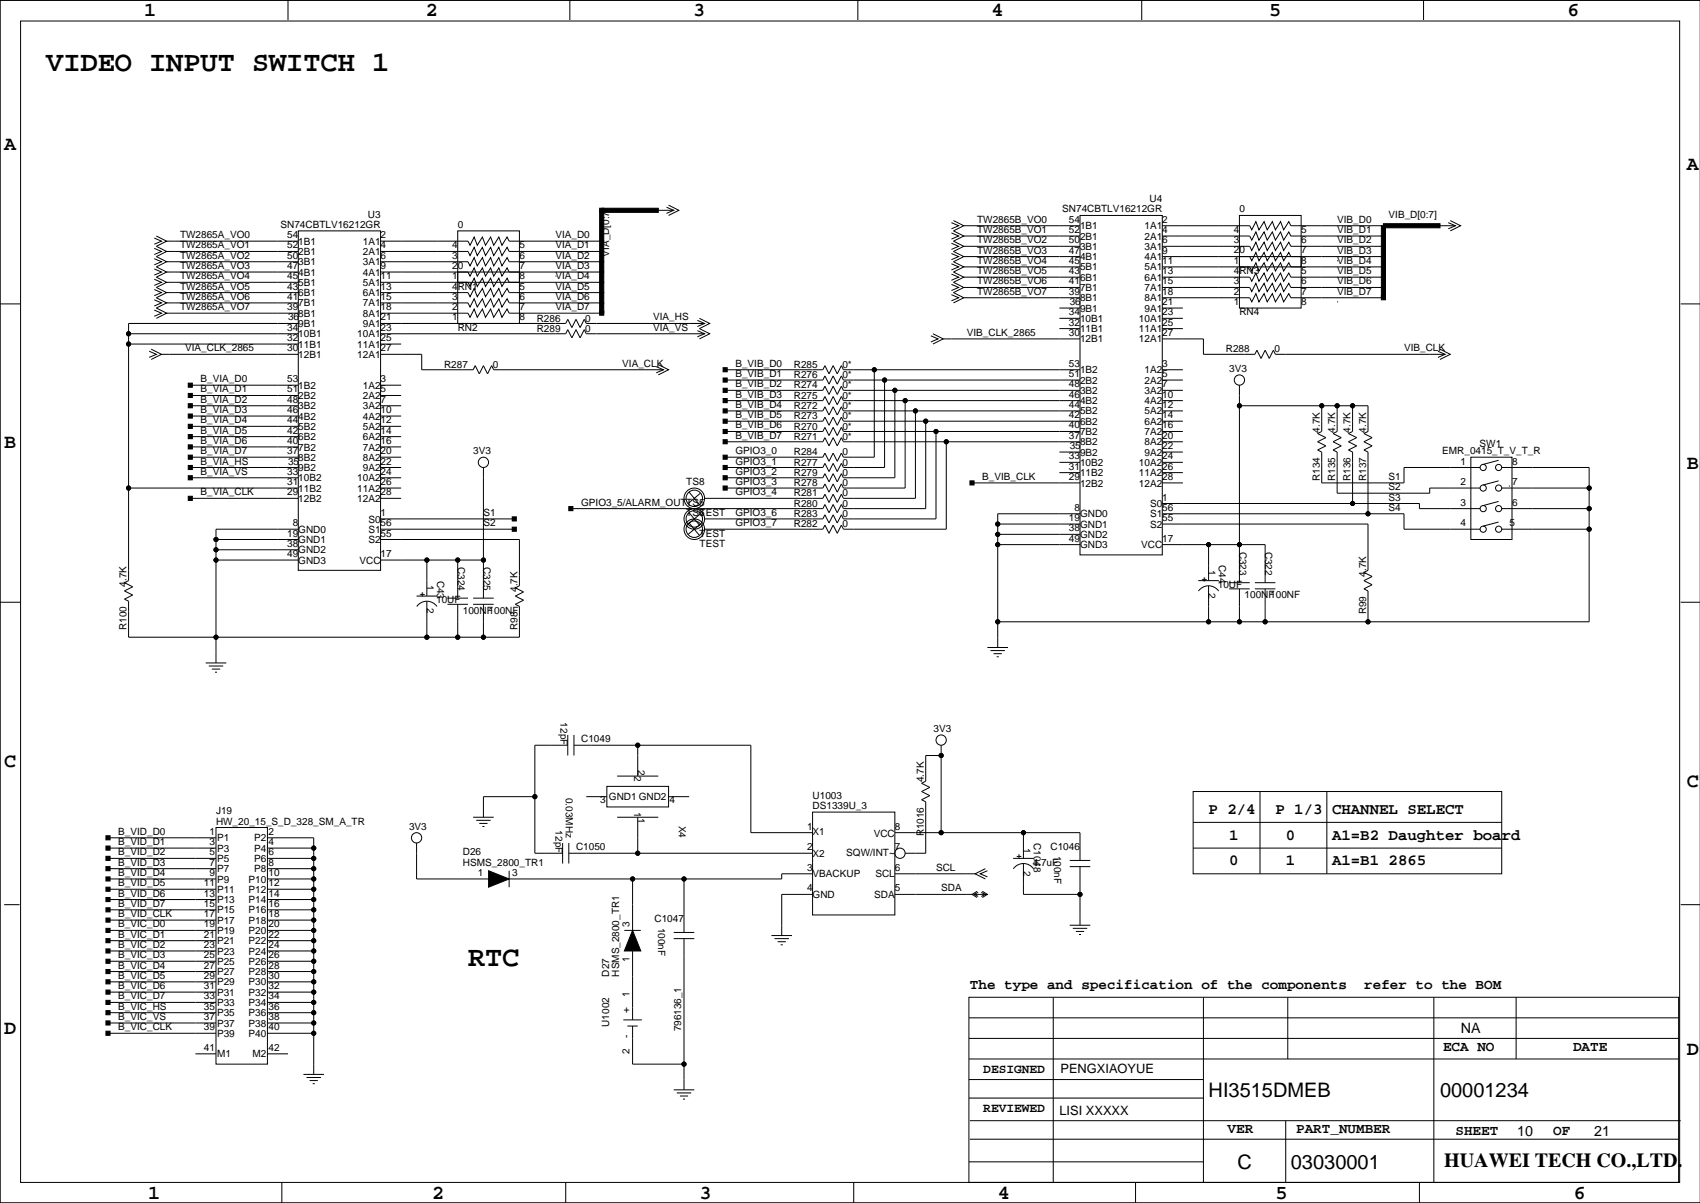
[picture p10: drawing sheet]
<svg xmlns="http://www.w3.org/2000/svg" width="420mm" height="297mm" viewBox="0 0 420 297" stroke-linecap="round" stroke-linejoin="round" font-family="sans-serif">
<g fill="none" stroke="#000" stroke-width=".25">
<path d="M0 -.1v297.1M71.1 0v4.9M140.7 0v4.9M211.8 0v4.9M281.9 0v4.9M351.5 0v4.9M5.1 5.2h409.7v286.8h-409.7zM419.9 .1h-419.9v296.9M38.1 58.8l1.8 .7-1.8 .8M38.6 58.3l2.5 1.2-2.5 1.3 2.5 1.3-2.5 1.3 2.5 1.2-2.5 1.3 2.5 1.3-2.5 1.2 2.5 1.3-2.5 1.3 2.5 1.2-2.5 1.3 2.5 1.3-2.5 1.3 2.5 1.2-2.5 1.3M41.1 59.5h32.6M73.7 57h20.3v83.8h-20.3z"/>
<path d="M94 59.5h21.6l.5 1.1 1-2.1 .8 2.1 1.2-2.1 .8 2.1 1.3-2.1 .7 2.1 1.3-2.1 .8 2.1 1.2-2.1 .5 1h22.9M113 57h15.3v12.7h-15.3zM162.6 51.9h3.8M164.6 51.2l1.8 .7-1.8 .8M165.1 50.7l2.5 1.2-2.5 1.3M234.9 55l1.8 .7-1.8 .8M234.9 57.5l1.8 .8-1.8 .7M235.5 54.5l2.5 1.2-2.5 1.3 2.5 1.3-2.5 1.2 2.5 1.3-2.5 1.3 2.5 1.3-2.5 1.2 2.5 1.3-2.5 1.3 2.5 1.2-2.5 1.3 2.5 1.3-2.5 1.2 2.5 1.3-2.5 1.3M238 58.3h28.7M238 55.7h28.7M266.7 53.2h20.3v83.8h-20.3zM287 55.7h21.6l.5 1.1 1-2.1 .8 2.1 1.3-2.1 .7 2.1 1.3-2.1 .8 2.1 1.2-2.1 .8 2.1 1.3-2.1 .5 1h22.8"/>
<path d="M287 58.3h21.6l.5 1 1-2 .8 2 1.3-2 .7 2 1.3-2 .8 2 1.2-2 .8 2 1.3-2 .5 1h22.8M306.1 53.2h15.2v12.7h-15.2zM355.6 55.7h3.8M357.6 55l1.8 .7-1.8 .8M358.1 54.5l2.6 1.2-2.6 1.3M0 75h5.1M38.1 76.6l1.8 .7-1.8 .8M38.1 74l1.8 .8-1.8 .8M38.1 71.5l1.8 .7-1.8 .8M38.1 68.9l1.8 .8-1.8 .8M38.1 66.4l1.8 .8-1.8 .7M38.1 63.9l1.8 .7-1.8 .8"/>
<path d="M38.1 61.3l1.8 .8-1.8 .8M41.1 77.3h32.6M41.1 74.8h32.6M41.1 72.2h32.6M41.1 69.7h32.6M41.1 67.2h32.6M41.1 64.6h32.6M41.1 62.1h32.6M73.7 79.9h-42v63.5l-1 .5 2.1 1-2.1 1 2.1 1-2.1 1 1 .5v8.9h96.6v-7.6l-1-.5 2-1-2-1 2-1-2-1.1 1-.5v-11.4h-34.3M94 62.1h21.6l.5 1 1-2 .8 2 1.2-2 .8 2 1.3-2 .7 2 1.3-2 .8 2 1.2-2 .5 1h22.9M94 64.6h21.6l.5 1 1-2 .8 2 1.2-2 .8 2 1.3-2 .7 2 1.3-2 .8 2 1.2-2 .5 1h22.9M94 67.2h21.6l.5 1 1-2 .8 2 1.2-2 .8 2 1.3-2 .7 2 1.3-2 .8 2 1.2-2 .5 1h22.9"/>
<path d="M94 69.7h21.6l.5 1 1-2 .8 2 1.2-2 .8 2 1.3-2 .7 2 1.3-2 .8 2 1.2-2 .5 1h22.9M94 72.2h21.6l.5 1.1 1-2.1 .8 2.1 1.2-2.1 .8 2.1 1.3-2.1 .7 2.1 1.3-2.1 .8 2.1 1.2-2.1 .5 1h22.9M94 74.8h21.6l.5 1 1-2 .8 2 1.2-2 .8 2 1.3-2 .7 2 1.3-2 .8 2 1.2-2 .5 1h22.9M94 77.3h21.6l.5 1 1-2 .8 2 1.2-2 .8 2 1.3-2 .7 2 1.3-2 .8 2 1.2-2 .5 1h22.9M94 79.9h45.7l.5-1 1 2 1-2 1.1 2 1-2 .5 1h29.2M113 67.2h15.3v12.7h-15.3zM137.2 68.2h.1M137.2 78.3h.1M172.2 79.1l1.8 .8-1.8 .7M172.7 78.6l2.6 1.3-2.6 1.2 2.6 1.3-2.6 1.3M234.9 60.1l1.8 .7-1.8 .8M234.9 62.6l1.8 .8-1.8 .7"/>
<path d="M234.9 65.1l1.8 .8-1.8 .8M234.9 67.7l1.8 .7-1.8 .8M234.9 70.2l1.8 .8-1.8 .7M234.9 72.8l1.8 .7-1.8 .8M238 73.5h28.7M238 71h28.7M238 68.4h28.7M238 65.9h28.7M238 63.4h28.7M238 60.8h28.7M261.6 76.1h5.1M261.6 78.6h5.1"/>
<path d="M287 60.8h21.6l.5 1 1-2 .8 2 1.3-2 .7 2 1.3-2 .8 2 1.2-2 .8 2 1.3-2 .5 1h22.8M287 63.4h21.6l.5 1 1-2.1 .8 2.1 1.3-2.1 .7 2.1 1.3-2.1 .8 2.1 1.2-2.1 .8 2.1 1.3-2.1 .5 1.1h22.8M287 65.9h21.6l.5 1 1-2 .8 2 1.3-2 .7 2 1.3-2 .8 2 1.2-2 .8 2 1.3-2 .5 1h22.8M287 68.4h21.6l.5 1.1 1-2.1 .8 2.1 1.3-2.1 .7 2.1 1.3-2.1 .8 2.1 1.2-2.1 .8 2.1 1.3-2.1 .5 1h22.8M287 71h21.6l.5 1 1-2 .8 2 1.3-2 .7 2 1.3-2 .8 2 1.2-2 .8 2 1.3-2 .5 1h22.8M287 73.5h21.6l.5 1 1-2 .8 2 1.3-2 .7 2 1.3-2 .8 2 1.2-2 .8 2 1.3-2 .5 1h22.8M287 76.1h5.1M287 78.6h5.1M306.1 63.4h15.2v12.7h-15.2zM330.2 64.4h.1M330.2 74.5h.1M415 75h4.9"/>
<path d="M31.7 82.4h42M31.7 84.9h42M36.8 86.7l1.8 .8-1.8 .8M37.3 86.2l2.6 1.3-2.6 1.3M39.9 87.5h33.8M47 97.6h26.7M47 95.1h26.7M94 87.5h10.1v3.8h12.7l.5-1 1.1 2 1-2 1 2 1-2 .5 1h41.9M94 82.4h45.7l.5-1 1 2 1-2 1.1 2 1-2 .5 1h29.2M94 97.6h5.1M94 95.1h5.1M94 84.9h5.1"/>
<path d="M162.1 90.5l1.7 .8-1.7 .8M162.6 90l2.5 1.3-2.5 1.3M172.2 81.6l1.8 .8-1.8 .8M179.1 96.4h24.1l.5-1 1 2 1-2 1.1 2 1-2 .5 1h58.4M179.1 93.8h24.1l.5-1 1 2.1 1-2.1 1.1 2.1 1-2.1 .5 1h58.4M179.1 98.9h24.1l.5-1 1 2 1-2 1.1 2 1-2 .5 1h58.4M179.1 91.3h24.1l.5-1 1 2 1-2 1.1 2 1-2 .5 1h58.4M215.9 91.3v21.6h-7.6l-.5-1-1 2-1.1-2-1 2-1-2-.5 1h-24.1M218.4 93.8v21.6h-10.1l-.5-1-1 2-1.1-2-1 2-1-2-.5 1h-24.1M221 96.4v21.6h-12.7l-.5-1-1 2-1.1-2-1 2-1-2-.5 1h-24.1M223.5 98.9v21.6h-15.2l-.5-1-1 2-1.1-2-1 2-1-2-.5 1h-24.1M229.9 82.9l1.7 .8-1.7 .7"/>
<path d="M230.4 82.4l2.5 1.3-2.5 1.2M232.9 83.7h33.8M261.6 81.1h5.1M287 96.4h5.1M287 93.8h5.1M287 98.9h5.1M287 91.3h5.1M287 83.7h10.2v3.8h12.7l.5-1 1 2 1-2 1 2 1.1-2 .5 1h41.9M287 81.1h5.1M306.1 95.1v48.8M355.1 86.7l1.8 .8-1.8 .8M355.6 86.2l2.5 1.3-2.5 1.3"/>
<path d="M47 118h26.7M47 115.4h26.7M47 112.9h26.7M47 110.3h26.7M47 107.8h26.7M47 105.3h26.7M47 100.2h26.7M47 102.7h26.7M94 118h5.1M94 115.4h5.1M94 112.9h5.1M94 110.3h5.1"/>
<path d="M94 107.8h5.1M94 105.3h5.1M94 100.2h5.1M94 102.7h5.1M119.4 115.4v32.3M179.1 109.1h24.1l.5-1 1 2 1-2 1.1 2 1-2 .5 1h58.4M179.1 106.5h24.1l.5-1 1 2.1 1-2.1 1.1 2.1 1-2.1 .5 1h58.4M179.1 104h24.1l.5-1 1 2 1-2 1.1 2 1-2 .5 1h58.4M179.1 101.5h24.1l.5-1.1 1 2.1 1-2.1 1.1 2.1 1-2.1 .5 1.1h58.4M226.1 101.5v21.5h-17.8l-.5-1-1 2.1-1.1-2.1-1 2.1-1-2.1-.5 1h-29.2M228.6 104v21.6h-20.3l-.5-1-1 2-1.1-2-1 2-1-2-.5 1h-62.2M231.1 106.5v21.6h-22.8l-.5-1-1 2-1.1-2-1 2-1-2-.5 1h-29.2"/>
<path d="M233.7 109.1v21.6h-25.4l-.5-1-1 2-1.1-2-1 2-1-2-.5 1h-29.2M240 119.2h26.7M261.6 111.6h5.1M261.6 114.2h5.1M261.6 116.7h5.1M287 109.1h5.1M287 106.5h5.1M287 104h5.1M287 101.5h5.1M287 119.2h5.1M287 111.6h5.1M287 114.2h5.1"/>
<path d="M287 116.7h5.1M306.1 100.2h31.7v6.3l-1 .5 2 1.1-2 1 2 1-2 1 1 .5v15.3M326.4 100.2v6.3l-1 .5 2 1.1-2 1 2 1-2 1 1 .5v7.6h20.3v-3.8h18.8M330.2 100.2v6.3l-1 .5 2 1.1-2 1 2 1-2 1 1 .5v10.2h22.9v-1.3h12.4M334 100.2v6.3l-1 .5 2 1.1-2 1 2 1-2 1 1 .5v12.7M363.2 112.9h10.2v20.3h-10.2zM370.1 118.7l-3.8 1M370.1 113.7l-3.8 1M370.8 115.4h21.6v38.1h-146M31.7 120.5h42M47 123h26.7M53.3 135.7h20.4"/>
<path d="M53.3 133.2h20.4M53.3 138.3h20.4M73.7 130.7h-20.4v33M94 123h5.1M94 130.7h33M94 128.1h33M94 120.5h5.1M94 138.3h25.4M105.4 138.3v8.9M113 138.3v9.4M170.2 121.5l2.5 3.1M170.2 126.6l2.5 3.1"/>
<path d="M170.2 129.1l2.5 3.1M173 121.8l-3.1 2.5M173 126.9l-3.1 2.5M173 129.4l-3.1 2.5M174 120.5h.1M174 125.6h.1M174 128.1h.1M246.4 129.4h20.3M246.4 131.9h20.3M246.4 134.5h20.3M266.7 126.9h-20.3v33M287 126.9h59.7v3.8h18.8"/>
<path d="M287 124.3h63.5v1.3h15M287 129.4h50.8v11.4l-1 .5 2 1.1-2 1 2 1-2 1 1 .5v7.6M287 134.5h25.4v9.4M298.4 134.5v8.9M370.1 128.9l-3.8 1M370.1 123.8l-3.8 1M370.8 130.7h21.6M370.8 125.6h21.6M370.8 120.5h21.6M372.6 120h.1M0 148.7h5.1M102.9 147.2h5"/>
<path d="M102.9 149.7a3 3 0 0 1 5 0M105.4 148.4v8.9M110.5 147.7h5.1M110.5 149.2h5.1M113 149.2v8.1M116.8 147.7h5.1M116.8 149.2h5.1M119.4 149.2v8.1M243.8 159.9h5.1M295.9 143.4h5.1M296 145.9a3 3 0 0 1 4.9 0M298.4 144.6v8.9"/>
<path d="M303.5 143.9h5.1M303.5 145.4h5.1M306.1 145.4v8.1M309.9 143.9h5.1M309.9 145.4h5.1M312.4 145.4v8.1M415 148.7h4.9M50.8 163.7h5.1M51.6 164.5h3.5M52.3 165.2h2.1M53.1 166h.5M244.6 160.6h3.6"/>
<path d="M245.4 161.4h2M246.1 162.2h.5M132.1 196.7h-12.7v5.1M140.2 184h-8.1v26.7h6.8M140.2 181.5v5M141.7 184h43.7v21.6h15.3M141.7 181.5v5M144.8 196.7h5.1M149.9 194.2h15.2v5h-15.2zM152.4 191.6h10.2M157.5 184v7.6M165.1 196.7h5.1"/>
<path d="M232.4 186.5h.1M232.4 186.5h-3.8v6.4l-1 .5 2 1-2 1 2 1.1-2 1 1 .5v12.7h-5.1M232.4 184v21.6M294.6 195.4h76.2v20.4h-76.2zM311.1 195.4v20.4M327.7 195.4v20.4M26.7 217h26.6M26.7 211.9h26.6M26.7 214.5h26.6M26.7 206.9h26.6M26.7 209.4h26.6M26.7 219.6h26.6"/>
<path d="M53.3 204.3h12.7v58.4h-12.7zM66 217h11.5M66 211.9h11.5M66 214.5h11.5M66 206.9h11.5v58.4M66 209.4h11.5M66 219.6h11.5M102.9 208.1v8.9h17.7M116.8 201.8h5.1M117.6 202.6h3.6M118.4 203.3h2M119.1 204.1h.5"/>
<path d="M125.7 215v4.1M138.9 208.1v5.1M140.5 210.7h60.2M140.5 208.1v5.1M152.4 201.8h10.2M156.2 217v12.7M157.5 201.8v8.9M168.9 217v13.2M200.7 200.5h20.3v25.4h-20.3zM200.7 215.8h-7.7v1.2h-67.3M221 205.6h45.7v6.9M221 215.8h19.8"/>
<path d="M243.3 214.5l-2.5 1.3 2.5 1.2M243.8 215l-1.7 .8 1.7 .7M250.2 211.9h5.1M250.2 214.5a3 3 0 0 1 5 0M252.7 213.2v7.6h14M252.7 205.6v6.3M264.2 212.5h5M264.2 214h5M266.7 214v14.5M294.6 209.4h76.2zM294.6 203.1h76.2zM1 223.4h3.8"/>
<path d="M26.7 229.7h26.6M26.7 224.6h26.6M26.7 227.2h26.6M26.7 237.3h26.6M26.7 232.3h26.6M26.7 234.8h26.6M26.7 239.9h26.6M26.7 222.1h26.6M66 229.7h11.5M66 224.6h11.5M66 227.2h11.5M66 237.3h11.5"/>
<path d="M66 232.3h11.5M66 234.8h11.5M66 239.9h11.5M66 222.1h11.5M154.2 229.7h4M156.2 234.8v17M166.4 230.2h5M166.4 231.8h5M168.9 231.8v37.3M190.5 231h5.1M191.3 231.8h3.5M192 232.5h2.1"/>
<path d="M192.8 233.3h.5M200.7 220.8h-7.7v10.2M221 220.8h19M240.5 220.8h2.8M241.3 220.1l-1.3 .7 1.3 .8M241.6 220.3l-1.1 .5 1.1 .5M242.3 220.3l1 .5-1 .5M242.6 220.1l1.2 .7-1.2 .8M264.2 228.5h5M264.9 229.2h3.6M265.7 230h2M266.4 230.7h.6"/>
<path d="M415 223.4h4.9M26.7 250h26.6M26.7 252.6h26.6M26.7 255.1h26.6M26.7 242.4h26.6M26.7 245h26.6M26.7 247.5h26.6M66 250h11.5M66 252.6h11.5M66 255.1h11.5M66 242.4h11.5M66 245h11.5"/>
<path d="M66 247.5h11.5M153.9 251.8h4.6M154.9 253.4h2.6M156.2 253.4v9.3h12.7M239.3 246.2h175.2v45.8h-175.2zM239.3 251.3h175.2M239.3 256.4h175.2M260.1 246.2v45.8M297.2 246.2v45.8M318 246.2v15.3M354.1 246.2v45.8M374.4 246.2v15.3"/>
<path d="M48.3 260.2h5M66 260.2h5.1M74.9 265.3h5.1M75.7 266.1h3.5M76.5 266.8h2M77.2 267.6h.5M166.4 269.1h5M167.1 269.9h3.6M167.9 270.6h2M168.7 271.4h.5M239.3 266.6h57.9M239.3 261.5h175.2"/>
<path d="M239.3 271.1h57.9M239.5 276.7h175.5M317.5 276.7v15.3M0 297h419.9M69.6 292v5M139.7 292v5M210.8 292v5M239.3 286.9h57.9M239.5 281.3h175M280.4 292v5M350.5 292v5M383.5 287.4h.1"/>
<circle cx="31.7" cy="82.4" r=".51"/>
<circle cx="31.7" cy="84.9" r=".51"/>
<circle cx="215.9" cy="91.3" r=".51"/>
<circle cx="218.4" cy="93.8" r=".51"/>
<circle cx="221" cy="96.4" r=".51"/>
<circle cx="223.5" cy="98.9" r=".51"/>
<circle cx="306.1" cy="93.8" r="1.27"/>
<circle cx="119.4" cy="114.2" r="1.27"/>
<circle cx="226.1" cy="101.5" r=".51"/>
<circle cx="228.6" cy="104" r=".51"/>
<circle cx="231.1" cy="106.5" r=".51"/>
<circle cx="233.7" cy="109.1" r=".51"/>
<circle cx="306.1" cy="100.2" r=".51"/>
<circle cx="326.4" cy="100.2" r=".51"/>
<circle cx="330.2" cy="100.2" r=".51"/>
<circle cx="334" cy="100.2" r=".51"/>
<circle cx="366.3" cy="115.4" r=".76"/>
<circle cx="370.1" cy="115.4" r=".76"/>
<circle cx="31.7" cy="120.5" r=".51"/>
<circle cx="53.3" cy="138.3" r=".51"/>
<circle cx="53.3" cy="135.7" r=".51"/>
<circle cx="53.3" cy="133.2" r=".51"/>
<circle cx="105.4" cy="138.3" r=".51"/>
<circle cx="113" cy="138.3" r=".51"/>
<circle cx="119.4" cy="138.3" r=".51"/>
<circle cx="171.4" cy="128.1" r="2.03"/>
<circle cx="171.4" cy="123" r="2.03"/>
<circle cx="171.4" cy="130.7" r="2.03"/>
<circle cx="171.5" cy="128.1" r="2.54"/>
<circle cx="171.5" cy="130.7" r="2.54"/>
<circle cx="171.5" cy="123" r="2.54"/>
<circle cx="246.4" cy="131.9" r=".51"/>
<circle cx="246.4" cy="129.4" r=".51"/>
<circle cx="246.4" cy="134.5" r=".51"/>
<circle cx="298.4" cy="134.5" r=".51"/>
<circle cx="306.1" cy="134.5" r=".51"/>
<circle cx="334" cy="124.3" r=".51"/>
<circle cx="337.8" cy="126.9" r=".51"/>
<circle cx="366.3" cy="130.7" r=".76"/>
<circle cx="366.3" cy="120.5" r=".76"/>
<circle cx="366.3" cy="125.6" r=".76"/>
<circle cx="370.1" cy="130.7" r=".76"/>
<circle cx="370.1" cy="120.5" r=".76"/>
<circle cx="370.1" cy="125.6" r=".76"/>
<circle cx="392.4" cy="125.6" r=".51"/>
<circle cx="392.4" cy="120.5" r=".51"/>
<circle cx="392.4" cy="130.7" r=".51"/>
<circle cx="53.3" cy="157.3" r=".51"/>
<circle cx="105.4" cy="157.3" r=".51"/>
<circle cx="113" cy="157.3" r=".51"/>
<circle cx="119.4" cy="157.3" r=".51"/>
<circle cx="246.4" cy="153.5" r=".51"/>
<circle cx="298.4" cy="153.5" r=".51"/>
<circle cx="306.1" cy="153.5" r=".51"/>
<circle cx="312.4" cy="153.5" r=".51"/>
<circle cx="337.8" cy="153.5" r=".51"/>
<circle cx="132.1" cy="196.7" r=".51"/>
<circle cx="157.5" cy="184" r=".51"/>
<circle cx="232.4" cy="186.5" r=".51"/>
<circle cx="232.4" cy="182.7" r="1.27"/>
<circle cx="77.5" cy="211.9" r=".51"/>
<circle cx="77.5" cy="214.5" r=".51"/>
<circle cx="77.5" cy="217" r=".51"/>
<circle cx="77.5" cy="209.4" r=".51"/>
<circle cx="77.5" cy="219.6" r=".51"/>
<circle cx="102.9" cy="206.9" r="1.27"/>
<circle cx="156.2" cy="217" r=".51"/>
<circle cx="157.5" cy="210.7" r=".51"/>
<circle cx="168.9" cy="217" r=".51"/>
<circle cx="222.2" cy="210.7" r="1.27"/>
<circle cx="232.4" cy="205.6" r=".51"/>
<circle cx="252.7" cy="205.6" r=".51"/>
<circle cx="77.5" cy="227.2" r=".51"/>
<circle cx="77.5" cy="224.6" r=".51"/>
<circle cx="77.5" cy="229.7" r=".51"/>
<circle cx="77.5" cy="237.3" r=".51"/>
<circle cx="77.5" cy="239.9" r=".51"/>
<circle cx="77.5" cy="234.8" r=".51"/>
<circle cx="77.5" cy="222.1" r=".51"/>
<circle cx="77.5" cy="232.3" r=".51"/>
<circle cx="266.7" cy="220.8" r=".51"/>
<circle cx="77.5" cy="250" r=".51"/>
<circle cx="77.5" cy="242.4" r=".51"/>
<circle cx="77.5" cy="252.6" r=".51"/>
<circle cx="77.5" cy="255.1" r=".51"/>
<circle cx="77.5" cy="247.5" r=".51"/>
<circle cx="77.5" cy="245" r=".51"/>
<circle cx="168.9" cy="262.7" r=".51"/>
</g>
<g fill="#000" stroke="#000" stroke-width=".25">
<path d="M148.1 51.9h1v7.6h-1z" fill-rule="evenodd"/>
<path d="M148.1 51.4h1v1h-1z" fill-rule="evenodd"/>
<path d="M148.6 51.4h14v1h-14z" fill-rule="evenodd"/>
<path d="M341.1 55.7h1v2.6h-1z" fill-rule="evenodd"/>
<path d="M341.6 55.2h14v1h-14z" fill-rule="evenodd"/>
<path d="M148.1 74.8h1v2.5h-1z" fill-rule="evenodd"/>
<path d="M148.1 72.2h1v2.6h-1z" fill-rule="evenodd"/>
<path d="M148.1 69.7h1v2.5h-1z" fill-rule="evenodd"/>
<path d="M148.1 59.5h1v2.6h-1z" fill-rule="evenodd"/>
<path d="M148.1 62.1h1v2.5h-1z" fill-rule="evenodd"/>
<path d="M148.1 64.6h1v2.6h-1z" fill-rule="evenodd"/>
<path d="M148.1 67.2h1v2.5h-1z" fill-rule="evenodd"/>
<path d="M148.1 76.8h1v1h-1z" fill-rule="evenodd"/>
<path d="M341.1 58.3h1v2.5h-1z" fill-rule="evenodd"/>
<path d="M341.1 60.8h1v2.6h-1z" fill-rule="evenodd"/>
<path d="M341.1 63.4h1v2.5h-1z" fill-rule="evenodd"/>
<path d="M341.1 71h1v2.5h-1z" fill-rule="evenodd"/>
<path d="M341.1 68.4h1v2.6h-1z" fill-rule="evenodd"/>
<path d="M341.1 65.9h1v2.5h-1z" fill-rule="evenodd"/>
<path d="M341.1 73h1v1h-1z" fill-rule="evenodd"/>
<path d="M46.5 97.1h1v1.1h-1z" fill-rule="evenodd"/>
<path d="M46.5 94.6h1v1h-1z" fill-rule="evenodd"/>
<path d="M178.6 98.4h1v1h-1z" fill-rule="evenodd"/>
<path d="M178.6 90.8h1v1h-1z" fill-rule="evenodd"/>
<path d="M178.6 93.3h1v1h-1z" fill-rule="evenodd"/>
<path d="M178.6 95.9h1v1h-1z" fill-rule="evenodd"/>
<path d="M46.5 117.5h1v1h-1z" fill-rule="evenodd"/>
<path d="M46.5 114.9h1v1h-1z" fill-rule="evenodd"/>
<path d="M46.5 112.4h1v1h-1z" fill-rule="evenodd"/>
<path d="M46.5 109.8h1v1.1h-1z" fill-rule="evenodd"/>
<path d="M46.5 107.3h1v1h-1z" fill-rule="evenodd"/>
<path d="M46.5 104.8h1v1h-1z" fill-rule="evenodd"/>
<path d="M46.5 99.7h1v1h-1z" fill-rule="evenodd"/>
<path d="M46.5 102.2h1v1h-1z" fill-rule="evenodd"/>
<path d="M178.6 117.5h1v1h-1z" fill-rule="evenodd"/>
<path d="M178.6 101h1v1h-1z" fill-rule="evenodd"/>
<path d="M178.6 103.5h1v1h-1z" fill-rule="evenodd"/>
<path d="M178.6 106h1v1h-1z" fill-rule="evenodd"/>
<path d="M178.6 108.6h1v1h-1z" fill-rule="evenodd"/>
<path d="M178.6 112.4h1v1h-1z" fill-rule="evenodd"/>
<path d="M178.6 114.9h1v1h-1z" fill-rule="evenodd"/>
<path d="M239.5 118.7h1v1h-1z" fill-rule="evenodd"/>
<path d="M46.5 122.5h1v1.1h-1z" fill-rule="evenodd"/>
<path d="M126.5 127.6h1v1h-1z" fill-rule="evenodd"/>
<path d="M126.5 130.2h1v1h-1z" fill-rule="evenodd"/>
<path d="M140.5 125.1h1v1h-1z" fill-rule="evenodd"/>
<path d="M178.6 120h1v1h-1z" fill-rule="evenodd"/>
<path d="M26.2 214h1v1h-1z" fill-rule="evenodd"/>
<path d="M26.2 206.4h1v1h-1z" fill-rule="evenodd"/>
<path d="M26.2 208.9h1v1h-1z" fill-rule="evenodd"/>
<path d="M26.2 211.4h1v1.1h-1z" fill-rule="evenodd"/>
<path d="M26.2 216.5h1v1h-1z" fill-rule="evenodd"/>
<path d="M120.6 215l5.1 2-5.1 2.1z" fill-rule="evenodd"/>
<path d="M26.2 224.1h1v1.1h-1z" fill-rule="evenodd"/>
<path d="M26.2 226.7h1v1h-1z" fill-rule="evenodd"/>
<path d="M26.2 236.8h1v1.1h-1z" fill-rule="evenodd"/>
<path d="M26.2 229.2h1v1h-1z" fill-rule="evenodd"/>
<path d="M26.2 231.8h1v1h-1z" fill-rule="evenodd"/>
<path d="M26.2 234.3h1v1h-1z" fill-rule="evenodd"/>
<path d="M26.2 219.1h1v1h-1z" fill-rule="evenodd"/>
<path d="M26.2 221.6h1v1h-1z" fill-rule="evenodd"/>
<path d="M156.2 229.7l2 5.1h-4z" fill-rule="evenodd"/>
<path d="M26.2 249.5h1v1.1h-1z" fill-rule="evenodd"/>
<path d="M26.2 252.1h1v1h-1z" fill-rule="evenodd"/>
<path d="M26.2 254.6h1v1h-1z" fill-rule="evenodd"/>
<path d="M26.2 239.4h1v1h-1z" fill-rule="evenodd"/>
<path d="M26.2 241.9h1v1h-1z" fill-rule="evenodd"/>
<path d="M26.2 244.5h1v1h-1z" fill-rule="evenodd"/>
<path d="M26.2 247h1v1h-1z" fill-rule="evenodd"/>
<circle cx="31.7" cy="82.4" r=".51"/>
<circle cx="31.7" cy="84.9" r=".51"/>
<circle cx="215.9" cy="91.3" r=".51"/>
<circle cx="218.4" cy="93.8" r=".51"/>
<circle cx="221" cy="96.4" r=".51"/>
<circle cx="223.5" cy="98.9" r=".51"/>
<circle cx="226.1" cy="101.5" r=".51"/>
<circle cx="228.6" cy="104" r=".51"/>
<circle cx="231.1" cy="106.5" r=".51"/>
<circle cx="233.7" cy="109.1" r=".51"/>
<circle cx="306.1" cy="100.2" r=".51"/>
<circle cx="326.4" cy="100.2" r=".51"/>
<circle cx="330.2" cy="100.2" r=".51"/>
<circle cx="334" cy="100.2" r=".51"/>
<circle cx="31.7" cy="120.5" r=".51"/>
<circle cx="53.3" cy="138.3" r=".51"/>
<circle cx="53.3" cy="135.7" r=".51"/>
<circle cx="53.3" cy="133.2" r=".51"/>
<circle cx="105.4" cy="138.3" r=".51"/>
<circle cx="113" cy="138.3" r=".51"/>
<circle cx="119.4" cy="138.3" r=".51"/>
<circle cx="246.4" cy="131.9" r=".51"/>
<circle cx="246.4" cy="129.4" r=".51"/>
<circle cx="246.4" cy="134.5" r=".51"/>
<circle cx="298.4" cy="134.5" r=".51"/>
<circle cx="306.1" cy="134.5" r=".51"/>
<circle cx="334" cy="124.3" r=".51"/>
<circle cx="337.8" cy="126.9" r=".51"/>
<circle cx="392.4" cy="125.6" r=".51"/>
<circle cx="392.4" cy="120.5" r=".51"/>
<circle cx="392.4" cy="130.7" r=".51"/>
<circle cx="53.3" cy="157.3" r=".51"/>
<circle cx="105.4" cy="157.3" r=".51"/>
<circle cx="113" cy="157.3" r=".51"/>
<circle cx="119.4" cy="157.3" r=".51"/>
<circle cx="246.4" cy="153.5" r=".51"/>
<circle cx="298.4" cy="153.5" r=".51"/>
<circle cx="306.1" cy="153.5" r=".51"/>
<circle cx="312.4" cy="153.5" r=".51"/>
<circle cx="337.8" cy="153.5" r=".51"/>
<circle cx="132.1" cy="196.7" r=".51"/>
<circle cx="157.5" cy="184" r=".51"/>
<circle cx="232.4" cy="186.5" r=".51"/>
<circle cx="77.5" cy="211.9" r=".51"/>
<circle cx="77.5" cy="214.5" r=".51"/>
<circle cx="77.5" cy="217" r=".51"/>
<circle cx="77.5" cy="209.4" r=".51"/>
<circle cx="77.5" cy="219.6" r=".51"/>
<circle cx="156.2" cy="217" r=".51"/>
<circle cx="157.5" cy="210.7" r=".51"/>
<circle cx="168.9" cy="217" r=".51"/>
<circle cx="232.4" cy="205.6" r=".51"/>
<circle cx="252.7" cy="205.6" r=".51"/>
<circle cx="77.5" cy="227.2" r=".51"/>
<circle cx="77.5" cy="224.6" r=".51"/>
<circle cx="77.5" cy="229.7" r=".51"/>
<circle cx="77.5" cy="237.3" r=".51"/>
<circle cx="77.5" cy="239.9" r=".51"/>
<circle cx="77.5" cy="234.8" r=".51"/>
<circle cx="77.5" cy="222.1" r=".51"/>
<circle cx="77.5" cy="232.3" r=".51"/>
<circle cx="266.7" cy="220.8" r=".51"/>
<circle cx="77.5" cy="250" r=".51"/>
<circle cx="77.5" cy="242.4" r=".51"/>
<circle cx="77.5" cy="252.6" r=".51"/>
<circle cx="77.5" cy="255.1" r=".51"/>
<circle cx="77.5" cy="247.5" r=".51"/>
<circle cx="77.5" cy="245" r=".51"/>
<circle cx="168.9" cy="262.7" r=".51"/>
</g>
<g font-size="7.1">
<text x="11.4" y="17.5">VIDEO INPUT SWITCH 1</text>
<text x="115.6" y="238.4">RTC</text>
</g>
<g font-size="4.9">
<text x="35.6" y="3.9">1</text>
<text x="105.2" y="3.9">2</text>
<text x="171.2" y="3.9">3</text>
<text x="244.9" y="3.9">4</text>
<text x="313.4" y="3.9">5</text>
<text x="387.1" y="3.9">6</text>
<text x="1" y="36.9">A</text>
<text x="416.6" y="42">A</text>
<text x="1" y="110.6">B</text>
<text x="416.6" y="115.7">B</text>
<text x="1" y="189.3">C</text>
<text x="416.6" y="194.4">C</text>
<text x="1" y="255.4">D</text>
<text x="416.6" y="260.5">D</text>
<text x="298.5" y="270.9">HI3515DMEB</text>
<text x="355.6" y="270.9">00001234</text>
<text x="305.6" y="288.7">C</text>
<text x="318.8" y="288.7">03030001</text>
<text x="356.6" y="288">HUAWEI TECH CO.,LTD.</text>
<text x="36.6" y="296">1</text>
<text x="106.7" y="296">2</text>
<text x="172.7" y="296">3</text>
<text x="246.4" y="296">4</text>
<text x="315" y="296">5</text>
<text x="388.6" y="296">6</text>
</g>
<g font-size="3.9">
<text x="298.5" y="201">P 2/4</text>
<text x="315" y="201">P 1/3</text>
<text x="328.9" y="201">CHANNEL SELECT</text>
<text x="303.5" y="207.3">1</text>
<text x="317.5" y="207.3">0</text>
<text x="328.9" y="207.3">A1=B2 Daughter board</text>
<text x="303.5" y="213.7">0</text>
<text x="317.5" y="213.7">1</text>
<text x="328.9" y="213.7">A1=B1 2865</text>
</g>
<g font-size="3.5">
<text x="239.5" y="244.2">The type and specification of the components</text>
<text x="336.9" y="244.2">refer to the BOM</text>
<text x="360.8" y="255.1">NA</text>
<text x="356.4" y="259.4">ECA NO</text>
<text x="388.5" y="259.4">DATE</text>
<text x="303.1" y="279.7">VER</text>
<text x="320.1" y="279.7">PART_NUMBER</text>
<text x="359.4" y="280.3">SHEET</text>
<text x="374.6" y="280.5">10</text>
<text x="383.5" y="280.3">OF</text>
<text x="393.7" y="280.5">21</text>
</g>
<g font-size="3.2">
<text x="242.8" y="264.9">DESIGNED</text>
<text x="261.9" y="264.9">PENGXIAOYUE</text>
<text x="242.8" y="274.5">REVIEWED</text>
<text x="261.6" y="275.3">LISI XXXXX</text>
</g>
<g font-size="2.5">
<text x="90.8" y="53.7">U3</text>
<text x="262.3" y="52.5">SN74CBTLV16212GR</text>
<text x="283.9" y="49.9">U4</text>
<text x="306.1" y="52.4">0</text>
<text x="342.9" y="53.7">VIB_D[0:7]</text>
<text x="44.4" y="58.8">TW2865A_VO0</text>
<text x="69.3" y="56.3">SN74CBTLV16212GR</text>
<text x="70.9" y="58.8">54</text>
<text x="94" y="58.8">2</text>
<text x="113" y="56.2">0</text>
<text x="137.2" y="58.8">VIA_D0</text>
<text x="241.3" y="55">TW2865B_VO0</text>
<text x="241.3" y="57.5">TW2865B_VO1</text>
<text x="264" y="57.5">52</text>
<text x="264" y="55">54</text>
<text x="266.7" y="59.2">2B1</text>
<text x="266.7" y="56.6">1B1</text>
<text x="282.6" y="59.2">2A1</text>
<text x="282.6" y="56.6">1A1</text>
<text x="287" y="57.5">4</text>
<text x="287" y="55">2</text>
<text x="304.7" y="57.5">4</text>
<text x="321.3" y="57.5">5</text>
<text x="330.2" y="57.5">VIB_D1</text>
<text x="330.2" y="55">VIB_D0</text>
<text x="44.4" y="61.4">TW2865A_VO1</text>
<text x="44.4" y="63.9">TW2865A_VO2</text>
<text x="70.9" y="61.4">52</text>
<text x="70.9" y="63.9">50</text>
<text x="73.7" y="63">2B1</text>
<text x="73.7" y="65.5">3B1</text>
<text x="73.7" y="60.4">1B1</text>
<text x="89.6" y="65.5">3A1</text>
<text x="89.6" y="63">2A1</text>
<text x="89.6" y="60.4">1A1</text>
<text x="94" y="63.9">6</text>
<text x="94" y="61.4">4</text>
<text x="111.7" y="63.9">3</text>
<text x="111.7" y="61.3">4</text>
<text x="128.3" y="61.3">5</text>
<text x="128.3" y="63.9">6</text>
<text x="137.2" y="61.4">VIA_D1</text>
<text x="137.2" y="63.9">VIA_D2</text>
<text x="150.4" y="63.4" transform="rotate(-90 150.4 63.4)">VIA_D[0:7]</text>
<text x="241.3" y="60.1">TW2865B_VO2</text>
<text x="241.3" y="62.6">TW2865B_VO3</text>
<text x="241.3" y="65.2">TW2865B_VO4</text>
<text x="264" y="60.1">50</text>
<text x="264" y="62.6">47</text>
<text x="264" y="65.2">45</text>
<text x="266.7" y="61.7">3B1</text>
<text x="266.7" y="64.2">4B1</text>
<text x="282.6" y="61.7">3A1</text>
<text x="282.6" y="64.2">4A1</text>
<text x="287" y="60.1">6</text>
<text x="287" y="62.6">9</text>
<text x="287" y="65.2">11</text>
<text x="304.7" y="65.1">1</text>
<text x="304.7" y="62.6">2</text>
<text x="304.7" y="60.1">3</text>
<text x="306.1" y="62.6">0</text>
<text x="321.3" y="60.1">6</text>
<text x="321.3" y="62.6">7</text>
<text x="321.3" y="65.1">8</text>
<text x="330.2" y="65.2">VIB_D4</text>
<text x="330.2" y="62.6">VIB_D3</text>
<text x="330.2" y="60.1">VIB_D2</text>
<text x="44.4" y="66.4">TW2865A_VO3</text>
<text x="44.4" y="69">TW2865A_VO4</text>
<text x="44.4" y="71.5">TW2865A_VO5</text>
<text x="70.9" y="66.4">47</text>
<text x="70.9" y="69">45</text>
<text x="70.9" y="71.5">43</text>
<text x="73.7" y="68.1">4B1</text>
<text x="73.7" y="70.6">5B1</text>
<text x="89.6" y="68.1">4A1</text>
<text x="89.6" y="70.6">5A1</text>
<text x="94" y="66.4">9</text>
<text x="94" y="69">11</text>
<text x="94" y="71.5">13</text>
<text x="111.7" y="71.5">4</text>
<text x="111.7" y="68.9">1</text>
<text x="111.7" y="66.4">2</text>
<text x="113" y="66.4">0</text>
<text x="113" y="71.5">RN1</text>
<text x="128.3" y="71.5">5</text>
<text x="128.3" y="66.4">7</text>
<text x="128.3" y="68.9">8</text>
<text x="137.2" y="69">VIA_D4</text>
<text x="137.2" y="66.4">VIA_D3</text>
<text x="137.2" y="71.5">VIA_D5</text>
<text x="241.3" y="67.7">TW2865B_VO5</text>
<text x="241.3" y="70.2">TW2865B_VO6</text>
<text x="264" y="67.7">43</text>
<text x="264" y="70.2">41</text>
<text x="266.7" y="66.8">5B1</text>
<text x="266.7" y="69.3">6B1</text>
<text x="266.7" y="71.9">7B1</text>
<text x="282.6" y="66.8">5A1</text>
<text x="282.6" y="69.3">6A1</text>
<text x="282.6" y="71.9">7A1</text>
<text x="287" y="67.7">13</text>
<text x="287" y="70.2">15</text>
<text x="304.7" y="70.2">3</text>
<text x="304.7" y="67.7">4</text>
<text x="306.1" y="67.7">RN3</text>
<text x="321.3" y="67.7">5</text>
<text x="321.3" y="70.2">6</text>
<text x="330.2" y="67.7">VIB_D5</text>
<text x="330.2" y="70.2">VIB_D6</text>
<text x="44.4" y="74.1">TW2865A_VO6</text>
<text x="44.4" y="76.6">TW2865A_VO7</text>
<text x="70.9" y="74.1">41</text>
<text x="70.9" y="76.6">39</text>
<text x="73.7" y="73.1">6B1</text>
<text x="73.7" y="75.7">7B1</text>
<text x="89.6" y="73.1">6A1</text>
<text x="89.6" y="75.7">7A1</text>
<text x="94" y="74.1">15</text>
<text x="94" y="76.6">18</text>
<text x="111.7" y="76.6">2</text>
<text x="111.7" y="74">3</text>
<text x="128.3" y="74">6</text>
<text x="128.3" y="76.6">7</text>
<text x="137.2" y="76.6">VIA_D7</text>
<text x="137.2" y="74.1">VIA_D6</text>
<text x="241.3" y="72.8">TW2865B_VO7</text>
<text x="264" y="72.8">39</text>
<text x="264" y="77.9">34</text>
<text x="264.2" y="75.3">36</text>
<text x="266.7" y="74.4">8B1</text>
<text x="266.7" y="76.9">9B1</text>
<text x="282.6" y="74.4">8A1</text>
<text x="282.6" y="76.9">9A1</text>
<text x="287" y="72.8">18</text>
<text x="287" y="75.3">21</text>
<text x="287" y="77.9">23</text>
<text x="304.7" y="75.3">1</text>
<text x="304.7" y="72.8">2</text>
<text x="306.1" y="77.8">RN4</text>
<text x="321.3" y="72.8">7</text>
<text x="321.3" y="75.3">8</text>
<text x="330.2" y="72.8">VIB_D7</text>
<text x="70.9" y="81.7">34</text>
<text x="71.1" y="79.1">36</text>
<text x="73.7" y="78.2">8B1</text>
<text x="73.7" y="80.8">9B1</text>
<text x="73.7" y="83.3">10B1</text>
<text x="88.2" y="83.3">10A1</text>
<text x="89.6" y="78.2">8A1</text>
<text x="89.6" y="80.8">9A1</text>
<text x="94" y="79.1">21</text>
<text x="94" y="81.7">23</text>
<text x="111.7" y="79.1">1</text>
<text x="113" y="81.6">RN2</text>
<text x="128.3" y="79.1">8</text>
<text x="132.5" y="81.9">R289</text>
<text x="132.5" y="79.4">R286</text>
<text x="144.5" y="81.9">0</text>
<text x="144.5" y="79.4">0</text>
<text x="161.3" y="79.1">VIA_HS</text>
<text x="161.3" y="81.7">VIA_VS</text>
<text x="238.8" y="82.9">VIB_CLK_2865</text>
<text x="264" y="80.4">32</text>
<text x="264" y="82.9">30</text>
<text x="266.7" y="79.5">10B1</text>
<text x="266.7" y="82">11B1</text>
<text x="281.3" y="79.5">10A1</text>
<text x="281.3" y="82">11A1</text>
<text x="287" y="80.4">25</text>
<text x="287" y="82.9">27</text>
<text x="45.7" y="86.8">VIA_CLK_2865</text>
<text x="70.9" y="84.2">32</text>
<text x="70.9" y="86.8">30</text>
<text x="73.7" y="85.8">11B1</text>
<text x="73.7" y="88.4">12B1</text>
<text x="88.2" y="85.8">11A1</text>
<text x="88.2" y="88.4">12A1</text>
<text x="94" y="84.2">25</text>
<text x="94" y="86.8">27</text>
<text x="266.7" y="84.6">12B1</text>
<text x="281.3" y="84.6">12A1</text>
<text x="302.7" y="87">R288</text>
<text x="314.7" y="87">0</text>
<text x="346.7" y="86.8">VIB_CLK</text>
<text x="49.5" y="94.4">B_VIA_D0</text>
<text x="70.9" y="94.4">53</text>
<text x="73.7" y="96">1B2</text>
<text x="89.6" y="96">1A2</text>
<text x="94" y="94.4">3</text>
<text x="109.7" y="90.8">R287</text>
<text x="121.7" y="90.8">0</text>
<text x="153.7" y="90.6">VIA_CLK</text>
<text x="181.6" y="95.6">B_VIB_D2</text>
<text x="181.6" y="93.1">B_VIB_D1</text>
<text x="181.6" y="90.6">B_VIB_D0</text>
<text x="196" y="90.8">R285</text>
<text x="196" y="93.4">R276</text>
<text x="196" y="95.9">R274</text>
<text x="208" y="90.8">0*</text>
<text x="208" y="93.4">0*</text>
<text x="208" y="95.9">0*</text>
<text x="264" y="93.1">51</text>
<text x="264" y="95.6">48</text>
<text x="264" y="90.6">53</text>
<text x="266.7" y="94.7">2B2</text>
<text x="266.7" y="92.2">1B2</text>
<text x="282.6" y="92.2">1A2</text>
<text x="282.6" y="94.7">2A2</text>
<text x="287" y="90.6">3</text>
<text x="287" y="93.1">5</text>
<text x="287" y="95.6">7</text>
<text x="303.5" y="91.8">3V3</text>
<text x="49.5" y="102">B_VIA_D3</text>
<text x="49.5" y="96.9">B_VIA_D1</text>
<text x="49.5" y="99.5">B_VIA_D2</text>
<text x="70.9" y="96.9">51</text>
<text x="70.9" y="99.5">48</text>
<text x="70.9" y="102">46</text>
<text x="73.7" y="98.5">2B2</text>
<text x="73.7" y="101.1">3B2</text>
<text x="89.6" y="98.5">2A2</text>
<text x="89.6" y="101.1">3A2</text>
<text x="94" y="96.9">5</text>
<text x="94" y="99.5">7</text>
<text x="94" y="102">10</text>
<text x="181.6" y="100.7">B_VIB_D4</text>
<text x="181.6" y="98.2">B_VIB_D3</text>
<text x="196" y="98.4">R275</text>
<text x="196" y="101">R272</text>
<text x="208" y="98.4">0*</text>
<text x="208" y="101">0*</text>
<text x="264" y="98.2">46</text>
<text x="264" y="100.7">44</text>
<text x="266.7" y="97.3">3B2</text>
<text x="266.7" y="99.8">4B2</text>
<text x="282.6" y="97.3">3A2</text>
<text x="282.6" y="99.8">4A2</text>
<text x="287" y="98.2">10</text>
<text x="287" y="100.7">12</text>
<text x="49.5" y="104.5">B_VIA_D4</text>
<text x="49.5" y="107.1">B_VIA_D5</text>
<text x="70.9" y="104.5">44</text>
<text x="70.9" y="107.1">42</text>
<text x="73.7" y="103.6">4B2</text>
<text x="73.7" y="106.2">5B2</text>
<text x="89.6" y="103.6">4A2</text>
<text x="89.6" y="106.2">5A2</text>
<text x="94" y="104.5">12</text>
<text x="94" y="107.1">14</text>
<text x="181.6" y="105.8">B_VIB_D6</text>
<text x="181.6" y="103.3">B_VIB_D5</text>
<text x="196" y="103.5">R273</text>
<text x="196" y="106.1">R270</text>
<text x="208" y="103.5">0*</text>
<text x="208" y="106.1">0*</text>
<text x="264" y="103.3">42</text>
<text x="264" y="105.8">40</text>
<text x="266.7" y="102.3">5B2</text>
<text x="266.7" y="104.9">6B2</text>
<text x="266.7" y="107.4">7B2</text>
<text x="282.6" y="102.3">5A2</text>
<text x="282.6" y="104.9">6A2</text>
<text x="282.6" y="107.4">7A2</text>
<text x="287" y="103.3">14</text>
<text x="287" y="105.8">16</text>
<text x="325.9" y="106.8" transform="rotate(-90 325.9 106.8)">4.7K</text>
<text x="329.7" y="106.8" transform="rotate(-90 329.7 106.8)">4.7K</text>
<text x="333.5" y="106.8" transform="rotate(-90 333.5 106.8)">4.7K</text>
<text x="337.3" y="106.8" transform="rotate(-90 337.3 106.8)">4.7K</text>
<text x="49.5" y="109.6">B_VIA_D6</text>
<text x="49.5" y="112.2">B_VIA_D7</text>
<text x="70.9" y="109.6">40</text>
<text x="70.9" y="112.2">37</text>
<text x="73.7" y="108.7">6B2</text>
<text x="73.7" y="111.2">7B2</text>
<text x="73.7" y="113.8">8B2</text>
<text x="89.6" y="108.7">6A2</text>
<text x="89.6" y="111.2">7A2</text>
<text x="89.6" y="113.8">8A2</text>
<text x="94" y="109.6">16</text>
<text x="94" y="112.2">20</text>
<text x="116.8" y="112.2">3V3</text>
<text x="181.6" y="112.2">GPIO3_0</text>
<text x="181.6" y="108.3">B_VIB_D7</text>
<text x="196" y="112.4">R284</text>
<text x="196" y="108.6">R271</text>
<text x="208" y="112.4">0</text>
<text x="208" y="108.6">0*</text>
<text x="264" y="108.3">37</text>
<text x="264" y="113.4">33</text>
<text x="264.2" y="110.9">35</text>
<text x="266.7" y="110">8B2</text>
<text x="266.7" y="112.5">9B2</text>
<text x="282.6" y="110">8A2</text>
<text x="282.6" y="112.5">9A2</text>
<text x="287" y="108.3">20</text>
<text x="287" y="110.9">22</text>
<text x="287" y="113.4">24</text>
<text x="356.2" y="112.2">EMR_0415_T_V_T_R</text>
<text x="365.4" y="110.4">SW1</text>
<text x="49.5" y="114.7">B_VIA_HS</text>
<text x="49.5" y="117.2">B_VIA_VS</text>
<text x="70.9" y="117.2">33</text>
<text x="70.9" y="119.8">31</text>
<text x="71.1" y="114.7">35</text>
<text x="73.7" y="116.3">9B2</text>
<text x="73.7" y="118.9">10B2</text>
<text x="88.2" y="118.9">10A2</text>
<text x="89.6" y="116.3">9A2</text>
<text x="94" y="114.7">22</text>
<text x="94" y="117.2">24</text>
<text x="94" y="119.8">26</text>
<text x="169.5" y="119.8">TS8</text>
<text x="181.6" y="119.8">GPIO3_3</text>
<text x="181.6" y="114.7">GPIO3_1</text>
<text x="181.6" y="117.2">GPIO3_2</text>
<text x="196" y="117.5">R279</text>
<text x="196" y="114.9">R277</text>
<text x="208" y="117.5">0</text>
<text x="208" y="114.9">0</text>
<text x="242.6" y="118.5">B_VIB_CLK</text>
<text x="264" y="116">31</text>
<text x="264" y="118.5">29</text>
<text x="266.7" y="115">10B2</text>
<text x="266.7" y="117.6">11B2</text>
<text x="281.3" y="115">10A2</text>
<text x="281.3" y="117.6">11A2</text>
<text x="287" y="116">26</text>
<text x="287" y="118.5">28</text>
<text x="325.9" y="118.8" transform="rotate(-90 325.9 118.8)">R134</text>
<text x="329.7" y="118.8" transform="rotate(-90 329.7 118.8)">R135</text>
<text x="333.5" y="118.8" transform="rotate(-90 333.5 118.8)">R136</text>
<text x="337.3" y="118.8" transform="rotate(-90 337.3 118.8)">R137</text>
<text x="342.9" y="118.5">S1</text>
<text x="360.7" y="114.7">1</text>
<text x="360.7" y="119.8">2</text>
<text x="373.4" y="119.8">7</text>
<text x="373.4" y="114.7">8</text>
<text x="49.5" y="122.3">B_VIA_CLK</text>
<text x="70.9" y="122.3">29</text>
<text x="73.7" y="121.4">11B2</text>
<text x="73.7" y="123.9">12B2</text>
<text x="88.2" y="121.4">11A2</text>
<text x="88.2" y="123.9">12A2</text>
<text x="94" y="122.3">28</text>
<text x="143.5" y="124.9">GPIO3_5/ALARM_OUTTS5</text>
<text x="181.6" y="122.3">GPIO3_4</text>
<text x="196" y="122.6">R281</text>
<text x="196" y="125.1">R280</text>
<text x="196" y="120">R278</text>
<text x="208" y="122.6">0</text>
<text x="208" y="125.1">0</text>
<text x="208" y="120">0</text>
<text x="266.7" y="120.1">12B2</text>
<text x="281.3" y="120.1">12A2</text>
<text x="284" y="125.2">S0</text>
<text x="287" y="123.6">1</text>
<text x="342.9" y="121">S2</text>
<text x="342.9" y="123.6">S3</text>
<text x="360.7" y="124.9">3</text>
<text x="373.4" y="124.9">6</text>
<text x="72.3" y="129.9">8</text>
<text x="73.7" y="131.6">GND0</text>
<text x="91" y="131.6">S1</text>
<text x="91" y="129">S0</text>
<text x="94" y="129.9">56</text>
<text x="94" y="127.4">1</text>
<text x="119.4" y="129.9">S2</text>
<text x="119.4" y="127.4">S1</text>
<text x="169.5" y="127.4">TS6</text>
<text x="172.8" y="127.4">TEST</text>
<text x="181.6" y="127.4">GPIO3_6</text>
<text x="181.6" y="129.9">GPIO3_7</text>
<text x="196" y="127.6">R283</text>
<text x="196" y="130.2">R282</text>
<text x="208" y="127.6">0</text>
<text x="208" y="130.2">0</text>
<text x="264" y="128.7">19</text>
<text x="264" y="131.2">38</text>
<text x="265.3" y="126.1">8</text>
<text x="266.7" y="127.7">GND0</text>
<text x="266.7" y="130.3">GND1</text>
<text x="284" y="127.7">S1</text>
<text x="284" y="130.3">S2</text>
<text x="287" y="126.1">56</text>
<text x="287" y="128.7">55</text>
<text x="342.9" y="126.1">S4</text>
<text x="360.7" y="129.9">4</text>
<text x="372.8" y="129.9">5</text>
<text x="70.9" y="132.5">19</text>
<text x="70.9" y="135">38</text>
<text x="70.9" y="137.6">49</text>
<text x="73.7" y="134.1">GND1</text>
<text x="73.7" y="136.6">GND2</text>
<text x="91" y="134.1">S2</text>
<text x="94" y="137.6">17</text>
<text x="94" y="132.5">55</text>
<text x="172.8" y="132.5">TEST</text>
<text x="172.8" y="135">TEST</text>
<text x="264" y="133.7">49</text>
<text x="266.7" y="132.8">GND2</text>
<text x="266.7" y="135.4">GND3</text>
<text x="281.8" y="135.4">VCC</text>
<text x="287" y="133.7">17</text>
<text x="306.1" y="136.2" transform="rotate(90 306.1 136.2)">C323</text>
<text x="312.4" y="136.2" transform="rotate(90 312.4 136.2)">C322</text>
<text x="73.7" y="139.2">GND3</text>
<text x="88.8" y="139.2">VCC</text>
<text x="107.9" y="143.4" transform="rotate(90 107.9 143.4)">C43</text>
<text x="113" y="140" transform="rotate(90 113 140)">C324</text>
<text x="119.4" y="140" transform="rotate(90 119.4 140)">C325</text>
<text x="296.7" y="143.6">+</text>
<text x="298.5" y="140.7" transform="rotate(90 298.5 140.7)">1</text>
<text x="301" y="139.6" transform="rotate(90 301 139.6)">C44</text>
<text x="337.3" y="142.4" transform="rotate(-90 337.3 142.4)">4.7K</text>
<text x="31.3" y="144.9" transform="rotate(-90 31.3 144.9)">4.7K</text>
<text x="103.6" y="147.4">+</text>
<text x="105.4" y="144.5" transform="rotate(90 105.4 144.5)">1</text>
<text x="107.7" y="149">10UF</text>
<text x="127.8" y="146.2" transform="rotate(-90 127.8 146.2)">4.7K</text>
<text x="298.5" y="146.4" transform="rotate(90 298.5 146.4)">2</text>
<text x="300.7" y="145.2">10UF</text>
<text x="307.3" y="147.7">100NF100NF</text>
<text x="31.3" y="155.6" transform="rotate(-90 31.3 155.6)">R100</text>
<text x="105.4" y="150.2" transform="rotate(90 105.4 150.2)">2</text>
<text x="114.3" y="151.5">100NF100NF</text>
<text x="127.8" y="155.5" transform="rotate(-90 127.8 155.5)">R98</text>
<text x="337.3" y="151.7" transform="rotate(-90 337.3 151.7)">R99</text>
<text x="138.4" y="178.4" transform="rotate(90 138.4 178.4)">12pF</text>
<text x="143.5" y="183.3">C1049</text>
<text x="230.6" y="180.7">3V3</text>
<text x="156.6" y="191.6" transform="rotate(90 156.6 191.6)">2</text>
<text x="157.5" y="190" transform="rotate(90 157.5 190)">2</text>
<text x="139.7" y="197" transform="rotate(90 139.7 197)">0.03MHz</text>
<text x="150.4" y="197.6">GND1 GND2</text>
<text x="200.7" y="197.2">U1003</text>
<text x="228.1" y="193.2" transform="rotate(-90 228.1 193.2)">4.7K</text>
<text x="53.3" y="201.1">J19</text>
<text x="53.3" y="203.6">HW_20_15_S_D_328_SM_A_TR</text>
<text x="148.2" y="198.2">3</text>
<text x="156.6" y="200.4" transform="rotate(90 156.6 200.4)">1</text>
<text x="157.5" y="202" transform="rotate(90 157.5 202)">1</text>
<text x="165.4" y="198.2">4</text>
<text x="167.6" y="203.8" transform="rotate(90 167.6 203.8)">X4</text>
<text x="200.7" y="199.8">DS1339U_3</text>
<text x="29.2" y="208.7">B_VID_D1</text>
<text x="29.2" y="206.1">B_VID_D0</text>
<text x="51.7" y="206.1">1</text>
<text x="51.7" y="208.7">3</text>
<text x="53.6" y="207.8">P1</text>
<text x="62.8" y="207.8">P2</text>
<text x="66.3" y="206.1">2</text>
<text x="66.3" y="208.7">4</text>
<text x="101" y="204.9">3V3</text>
<text x="137.2" y="205.1" transform="rotate(90 137.2 205.1)">12pF</text>
<text x="142.2" y="209.9">C1050</text>
<text x="199.3" y="204.9">1</text>
<text x="199.3" y="209.9">2</text>
<text x="200.7" y="206.2">X1</text>
<text x="215.8" y="206.7">VCC</text>
<text x="221" y="204.9">8</text>
<text x="221" y="209.9">7</text>
<text x="228.1" y="206.5" transform="rotate(-90 228.1 206.5)">R1016</text>
<text x="252.7" y="209.3" transform="rotate(90 252.7 209.3)">1</text>
<text x="255.3" y="208.1" transform="rotate(90 255.3 208.1)">C1048</text>
<text x="259.4" y="209.9">C1046</text>
<text x="29.2" y="211.2">B_VID_D2</text>
<text x="29.2" y="213.8">B_VID_D3</text>
<text x="51.7" y="211.2">5</text>
<text x="51.7" y="213.8">7</text>
<text x="53.6" y="210.3">P3</text>
<text x="53.6" y="212.8">P5</text>
<text x="53.6" y="215.4">P7</text>
<text x="62.8" y="210.3">P4</text>
<text x="62.8" y="212.8">P6</text>
<text x="62.8" y="215.4">P8</text>
<text x="66.3" y="211.2">6</text>
<text x="66.3" y="213.8">8</text>
<text x="114.3" y="211.2">D26</text>
<text x="114.3" y="213.8">HSMS_2800_TR1</text>
<text x="199.3" y="215">3</text>
<text x="200.7" y="211.6">X2</text>
<text x="209" y="211.3">SQW/INT~</text>
<text x="221" y="215">6</text>
<text x="231.1" y="215">SCL</text>
<text x="251" y="212.2">+</text>
<text x="252.7" y="215" transform="rotate(90 252.7 215)">2</text>
<text x="255" y="213.8">4.7uF</text>
<text x="260.3" y="211.3" transform="rotate(90 260.3 211.3)">100nF</text>
<text x="29.2" y="221.4">B_VID_D6</text>
<text x="29.2" y="218.8">B_VID_D5</text>
<text x="29.2" y="216.3">B_VID_D4</text>
<text x="50.3" y="218.8">11</text>
<text x="50.3" y="221.4">13</text>
<text x="51.7" y="216.3">9</text>
<text x="53.6" y="220.5">P11</text>
<text x="53.6" y="217.9">P9</text>
<text x="61.4" y="217.9">P10</text>
<text x="61.4" y="220.5">P12</text>
<text x="66.3" y="216.3">10</text>
<text x="66.3" y="218.8">12</text>
<text x="66.3" y="221.4">14</text>
<text x="118" y="216.3">1</text>
<text x="126.5" y="216.3">3</text>
<text x="199.3" y="220.1">4</text>
<text x="200.7" y="216.6">VBACKUP</text>
<text x="200.7" y="221.7">GND</text>
<text x="215.9" y="221.7">SDA</text>
<text x="216.2" y="216.6">SCL</text>
<text x="221" y="220.1">5</text>
<text x="232.4" y="220.1">SDA</text>
<text x="29.2" y="226.5">B_VID_CLK</text>
<text x="29.2" y="223.9">B_VID_D7</text>
<text x="50.3" y="223.9">15</text>
<text x="50.3" y="226.5">17</text>
<text x="53.6" y="223">P13</text>
<text x="53.6" y="225.5">P15</text>
<text x="61.4" y="223">P14</text>
<text x="61.4" y="225.5">P16</text>
<text x="66.3" y="223.9">16</text>
<text x="66.3" y="226.5">18</text>
<text x="161.6" y="227.7">C1047</text>
<text x="29.2" y="231.5">B_VIC_D1</text>
<text x="29.2" y="229">B_VIC_D0</text>
<text x="50.3" y="229">19</text>
<text x="50.3" y="231.5">21</text>
<text x="53.6" y="228.1">P17</text>
<text x="53.6" y="230.6">P19</text>
<text x="53.6" y="233.2">P21</text>
<text x="61.4" y="228.1">P18</text>
<text x="61.4" y="230.6">P20</text>
<text x="61.4" y="233.2">P22</text>
<text x="66.3" y="229">20</text>
<text x="66.3" y="231.5">22</text>
<text x="155.5" y="229" transform="rotate(-90 155.5 229)">3</text>
<text x="162.6" y="229.1" transform="rotate(90 162.6 229.1)">100nF</text>
<text x="29.2" y="239.2">B_VIC_D4</text>
<text x="29.2" y="234.1">B_VIC_D2</text>
<text x="29.2" y="236.6">B_VIC_D3</text>
<text x="50.3" y="234.1">23</text>
<text x="50.3" y="236.6">25</text>
<text x="50.3" y="239.2">27</text>
<text x="53.6" y="235.7">P23</text>
<text x="53.6" y="238.2">P25</text>
<text x="61.4" y="235.7">P24</text>
<text x="61.4" y="238.2">P26</text>
<text x="66.3" y="234.1">24</text>
<text x="66.3" y="236.6">26</text>
<text x="66.3" y="239.2">28</text>
<text x="155.5" y="237.5" transform="rotate(-90 155.5 237.5)">1</text>
<text x="29.2" y="244.2">B_VIC_D6</text>
<text x="29.2" y="241.7">B_VIC_D5</text>
<text x="50.3" y="241.7">29</text>
<text x="50.3" y="244.2">31</text>
<text x="53.6" y="240.8">P27</text>
<text x="53.6" y="243.3">P29</text>
<text x="53.6" y="245.9">P31</text>
<text x="61.4" y="240.8">P28</text>
<text x="61.4" y="243.3">P30</text>
<text x="61.4" y="245.9">P32</text>
<text x="66.3" y="241.7">30</text>
<text x="66.3" y="244.2">32</text>
<text x="150.4" y="241.2" transform="rotate(-90 150.4 241.2)">D27</text>
<text x="152.9" y="241.2" transform="rotate(-90 152.9 241.2)">HSMS_2800_TR1</text>
<text x="29.2" y="246.8">B_VIC_D7</text>
<text x="29.2" y="251.9">B_VIC_VS</text>
<text x="29.2" y="249.3">B_VIC_HS</text>
<text x="50.3" y="246.8">33</text>
<text x="50.3" y="249.3">35</text>
<text x="50.3" y="251.9">37</text>
<text x="53.6" y="248.4">P33</text>
<text x="53.6" y="250.9">P35</text>
<text x="61.4" y="248.4">P34</text>
<text x="61.4" y="250.9">P36</text>
<text x="66.3" y="246.8">34</text>
<text x="66.3" y="249.3">36</text>
<text x="66.3" y="251.9">38</text>
<text x="155.5" y="250.2" transform="rotate(-90 155.5 250.2)">+</text>
<text x="155.5" y="246.2" transform="rotate(-90 155.5 246.2)">1</text>
<text x="29.2" y="254.4">B_VIC_CLK</text>
<text x="50.3" y="254.4">39</text>
<text x="53.6" y="253.5">P37</text>
<text x="53.6" y="256">P39</text>
<text x="61.4" y="253.5">P38</text>
<text x="61.4" y="256">P40</text>
<text x="66.3" y="254.4">40</text>
<text x="150.4" y="253.5" transform="rotate(-90 150.4 253.5)">U1002</text>
<text x="155.5" y="256.4" transform="rotate(-90 155.5 256.4)">-</text>
<text x="168.2" y="254.7" transform="rotate(-90 168.2 254.7)">796136_1</text>
<text x="50.3" y="259.5">41</text>
<text x="53.6" y="261.1">M1</text>
<text x="62.4" y="261.1">M2</text>
<text x="66.3" y="259.5">42</text>
<text x="155.5" y="260.3" transform="rotate(-90 155.5 260.3)">2</text>
</g>
</svg>
